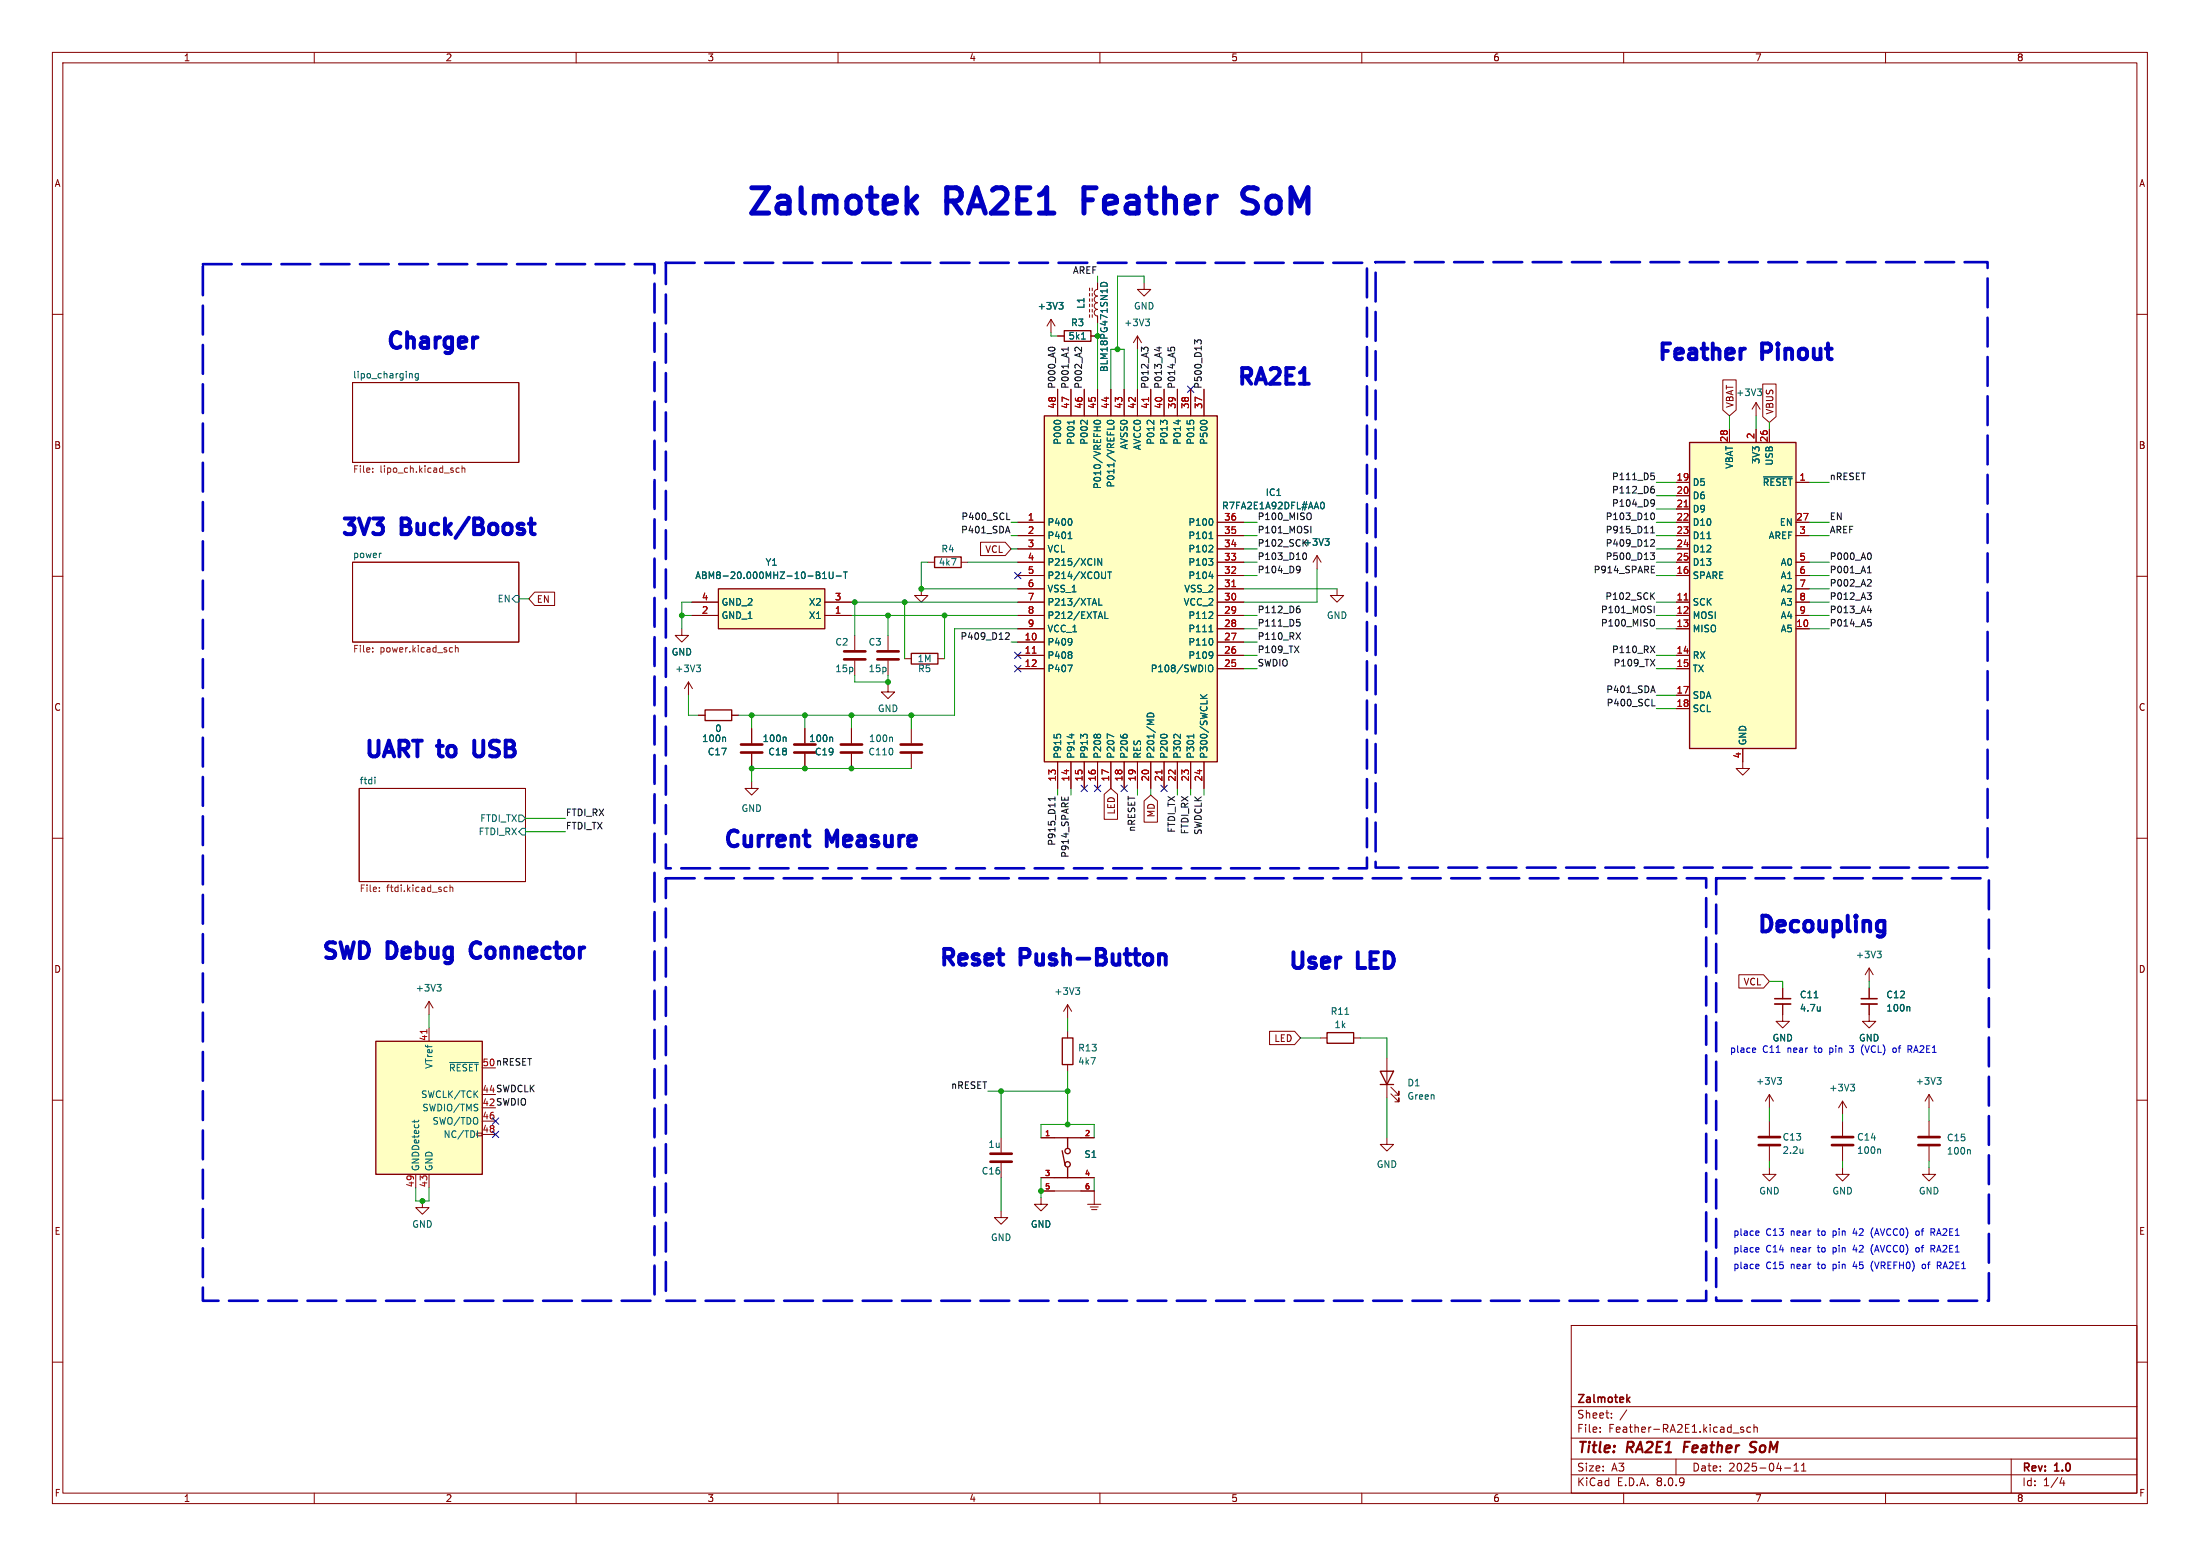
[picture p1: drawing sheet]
<svg xmlns="http://www.w3.org/2000/svg" width="297mm" height="210mm" viewBox="0 0 297 210" stroke-linecap="round" stroke-linejoin="round" font-family="sans-serif">
<g fill="none" stroke="#840000" stroke-width=".14">
<path d="M7.1 7.1h282.8v195.8h-282.8zM8.5 8.5h280v193h-280zM42.4 7.1v1.4M77.8 7.1v1.4M113.1 7.1v1.4M148.5 7.1v1.4M183.8 7.1v1.4M219.2 7.1v1.4M254.6 7.1v1.4M7.1 42.4h1.4M47.6 51.6h22.4v10.8h-22.4zM288.5 42.4h1.4"/>
<path d="M7.1 77.8h1.4M47.6 75.9h22.4v10.8h-22.4zM288.5 77.8h1.4M94.3 96.5h.9M98.8 96.5h.9M101.5 98.3v2M108.7 98.3v2M114.9 98.3v2M115.4 85.8v1.9M115.4 89.2v1.9M123 98.3v2M7.1 113.1h1.4"/>
<path d="M48.5 106.4h22.4v12.6h-22.4zM101.5 105.5v.9h.9l-.9 .9-.9-.9h.9M101.5 101.7v2M108.7 101.7v2M114.9 101.7v2M123 101.7v2M288.5 113.1h1.4M7.1 148.5h1.4M135.1 153.6v1.9M135.1 157v1.9M288.5 148.5h1.4M212.1 178.9h76.4v22.6h-76.4z"/>
<path d="M7.1 183.8h1.4M212.1 199h76.4M212.1 196.9h76.4M212.1 194.1h76.4M212.1 189.9h76.4M216 193.2v.1M216 192.7v.1M217.5 191.3v.1M217.5 190.7v.1M219.6 190.3l-.9 1.4M226.3 196.9v2.1M235.4 192.7l-.3-.1-.1 .2v.1l.4 .1v.3h-.4"/>
<path d="M236.3 192.7l-.3-.1-.2 .2 .1 .5h.4M236.8 192.7l.1-.1 .3 .1v.6M236.8 192.2v1.1M240.9 198.1h.8M242.2 198.5h.6M242.2 197.8l.3-.3v1M243.2 198.5h.6M243.2 197.8l.3-.3v1M271.5 196.9v4.6M278.4 199.4l-.3 .8h.7M278.6 199.8v.7M288.5 183.8h1.4"/>
<path d="M42.4 201.5v1.4M77.8 201.5v1.4M113.1 201.5v1.4M148.5 201.5v1.4M183.8 201.5v1.4M219.2 201.5v1.4M254.6 201.5v1.4"/>
</g>
<path d="M227.5 194.6l-.2 1.4M236.9 195.9a.6 .6 0 0 1-.7 0M237 194.6l-.5 .1a.33 .33 0 0 0-.2 .3 .33 .33 0 0 0 .2 .3l.4 .1" fill="none" stroke="#840000" stroke-width=".28"/>
<path d="M219.7 188.9l.3 .4M220 188.6l-.4 .4" fill="none" stroke="#840000" stroke-width=".21"/>
<g fill="none" stroke="#006464" stroke-width=".14">
<path d="M55.3 50.5h.3l.1 .5M56.5 50.5l-.3-.1-.2 .2 .1 .4h.4M56.5 50.4v.7l-.2 .2h-.2M51.4 74.7h.1M69.1 80.8l.5-.4h.4v.9h-.4zM97.8 99.5l.1 .1v.5M106 99.5l.1 .1v.5M112.3 99.5l.1 .1v.5M120.4 99.5l.1 .1v.5M50.6 104.9v.1M50.6 105.2v.6M70 110h.5l.4 .5-.4 .4h-.5z"/>
<path d="M70 112.3l.5-.5h.4v.9h-.4z"/>
</g>
<g fill="none" stroke="#725600" stroke-width=".14">
<path d="M50.3 63.2v.1M50.3 63.7v.1M62 63.2h-.3l-.1 .1v.4h.4M62.4 63.2h.1h.2l.1 .6M62.4 62.9v.9M50.3 87.9v.1M50.3 87.4v.1M60.8 87.4h.3M61.1 88h-.3M61.5 87.5l.1-.1h.2l.1 .6M61.5 87.1v.9M51.2 119.8v.1"/>
<path d="M60.1 119.7l.3 .1M60.8 119.8l.1-.1 .2 .1v.5M60.8 119.4v.9M51.2 120.2v.1M60.4 120.3h-.3"/>
</g>
<path d="M114 89h2.8M114 87.9h2.8M100 100.5h2.9M100 101.6h2.9M107.2 100.5h2.9M107.2 101.6h2.9M113.5 100.5h2.9M113.5 101.6h2.9M121.6 100.5h2.9M121.6 101.6h2.9M133.7 156.8h2.9M133.7 155.7h2.9" fill="none" stroke="#840000" stroke-width=".36"/>
<path d="M95.2 95.8h3.6v1.5h-3.6z" fill="none" stroke="#840000" stroke-width=".18"/>
<path d="M97 79.5h14.4v5.4h-14.4z" fill="#ffffc2"/>
<path d="M97 79.5h14.4v5.4h-14.4z" fill="none" stroke="#840000" stroke-width=".18"/>
<path d="M93.4 83.1h3.6M93.4 81.3h3.6M111.4 83.1h3.5M111.4 81.3h3.5" fill="none" stroke="#840000" stroke-width=".14"/>
<path d="M110.2 77.2l.4 .1 .1 .1-.2 .2M110.2 77.6h.3M110.5 77.6l.2 .2v.2l-.5 .1M111.1 78.1h.5M111.1 77.4l.2-.2v.9M112 77.2v.7l.1 .2 .3-.1 .1-.1v-.7M112.9 77.7h.7M113.9 77.2h.5M114.1 77.2v.9" fill="none" stroke="#006464" stroke-width=".14"/>
<path d="M141 56.1h23.3v46.7h-23.3z" fill="#ffffc2"/>
<g fill="none" stroke="#840000" stroke-width=".18">
<path d="M141 56.1h23.3v46.7h-23.3zM143.7 44.6h3.6v1.5h-3.6zM126.2 75.2h3.6v1.4h-3.6zM123 88.2h3.6v1.4h-3.6zM142.3 158.9h3.6M142.3 153.6h3.6M143.4 155.3l.4 2M143.4 140.1h1.4v3.6h-1.4zM144.1 153.6v1.3M144.1 157.6v1.3M186.3 144.6h1.8l-.9 1.8zM186.3 146.4h1.8"/>
<circle cx="144.1" cy="155.4" r=".36"/>
<circle cx="144.1" cy="157.2" r=".36"/>
</g>
<g fill="none" stroke="#840000" stroke-width=".14">
<path d="M147.1 38.9v.3M147.1 39.6v.4M147.5 38.9v.3M147.5 39.6v.4M148.2 38.2v.9a.45 .45 0 0 0-.5 .4 .45 .45 0 0 0 .5 .5 .45 .45 0 0 0-.5 .4 .45 .45 0 0 0 .5 .5 .45 .45 0 0 0-.5 .4 .45 .45 0 0 0 .5 .5 .45 .45 0 0 0-.5 .4 .45 .45 0 0 0 .5 .5v.9M154.5 38.2v.9h.9l-.9 .9-.9-.9h.9M141.9 43.1l-.6 .9M141.9 43.1v1.8M141.9 43.1l.5 .9M142.8 52.5v3.6M142.8 45.3h.9M144.6 52.5v3.6"/>
<path d="M146.4 52.5v3.6M147.1 40.3v.4M147.1 41v.4M147.1 41.8v.3M147.1 42.5v.3M147.3 45.3h.9M147.5 40.3v.4M147.5 41v.4M147.5 41.8v.3M147.5 42.5v.3M148.2 52.5v3.6M150 52.5v3.6"/>
<path d="M151.8 52.5v3.6M153.6 45.3v1.8M153.6 52.5v3.6M153.6 45.3l-.6 .9M153.6 45.3l.5 .9M155.4 52.5v3.6M157.2 52.5v3.6M158.9 52.5v3.6M160.7 52.5v3.6M162.5 52.5v3.6M124.4 79.5v.9h.9l-.9 .9-.9-.9h.9M125.3 75.9h.9"/>
<path d="M129.8 75.9h.9M137.4 70.5h3.6M137.4 72.3h3.6M137.4 74.1h3.6M137.4 79.5h3.6M137.4 77.7h3.6M137.4 75.9h3.6M164.3 70.5h3.6M164.3 72.3h3.6M164.3 74.1h3.6M164.3 79.5h3.6M164.3 77.7h3.6"/>
<path d="M164.3 75.9h3.6M177.8 75l-.5 .9M177.8 75v1.8M177.8 75l.5 .9M180.5 79.5v.9h.9l-.9 .9-.9-.9h.9M119.9 92.5v.9h.9l-.9 .9-.9-.9h.9M119.9 85.8v1.9M119.9 89.2v1.9M122.1 88.9h.9M126.6 88.9h.9M137.4 86.7h3.6M137.4 88.5h3.6"/>
<path d="M137.4 90.2h3.6M137.4 84.9h3.6M137.4 83.1h3.6M137.4 81.3h3.6M164.3 86.7h3.6M164.3 88.5h3.6M164.3 90.2h3.6M164.3 84.9h3.6M164.3 83.1h3.6M164.3 81.3h3.6M142.8 102.8v3.6M144.6 102.8v3.6"/>
<path d="M146.4 102.8v3.6M148.2 102.8v3.6M150 102.8v3.6M151.8 102.8v3.6M153.6 102.8v3.6M155.4 102.8v3.6M157.2 102.8v3.6M158.9 102.8v3.6M160.7 102.8v3.6M162.5 102.8v3.6M57.9 135.1l-.5 .9M57.9 135.1v1.8"/>
<path d="M57.9 135.1l.6 .9M144.1 135.6l-.5 .9M144.1 135.6v1.8M144.1 139.2v.9M144.1 135.6l.6 .9M140.5 153.6h1.8M140.5 158.9h1.8M144.1 143.7v.9M145.9 153.6h1.8M145.9 158.9h1.8M187.2 153.6v.9h.9l-.9 .9-.9-.9h.9M187.2 142.8v5.4"/>
<path d="M187.8 147.6l1.1 1.1v-.5v.5h-.6M187.8 146.7l1.1 1.1v-.5v.5h-.6M248.7 157.6v.9h.9l-.9 .9-.9-.9h.9M260.4 151.3v2M260.4 154.7v2M135.1 163.4v.9h.9l-.9 .9-.8-.9h.8M140.5 161.6v.9h.9l-.9 .9-.9-.9h.9M140.5 160.7h7.2v1.8M146.8 162.5h1.8M147.2 162.9h1.1M147.4 163.3h.7"/>
</g>
<g fill="none" stroke="#006464" stroke-width=".14">
<path d="M148.7 38.2a.47 .47 0 0 1 .5-.1 .47 .47 0 0 1 .3 .5h-.9zM142.4 56.8l.2-.1 .5 .1M143 40.8h.5l-.3 .4M143.3 41.2l.2 .1v.2l-.2 .2M145 56.7v.5M146 45.8h.5M146.8 56.7v.6l-.5-.5-.2-.1-.2 .1M147.7 56.9a.53 .53 0 0 1 .9 .1 .51 .51 0 0 1-.9-.1zM149.5 56.9a.53 .53 0 0 1 .9 .1 .51 .51 0 0 1-.9-.1zM154.6 43.1h.6l-.3 .3M155 43.4l.2 .2v.2l-.2 .2M155.8 56.7v.6l-.5-.5-.3-.1-.1 .1"/>
<path d="M157 57l-.3-.3v.6M157 56.8l.2-.1 .3 .1M159.1 56.7v.5M160.3 56.8v.4M160.6 56.8l.2-.1 .3 .1M162.1 56.8l.3-.1 .5 .1M144.2 72.7h.5M144.6 70.1l.1 .2-.1 .5M148.7 75.4v.9l-.5-.9v.9M149.5 77.2h.6M149.8 77.2v.9M163.2 75.4h.5l-.3 .3"/>
<path d="M163.2 72.7h.5M163.2 77.8h.6M163.6 70.1l.1 .2-.1 .5M163.6 73.6l.1 .2v.2l-.5 .5h.5M163.6 75.8l.1 .1-.1 .3M178.4 67.9l.1-.1a.48 .48 0 0 1 .3 .4 .48 .48 0 0 1-.3 .5l-.1-.1M178.9 72.7h.5l-.3 .3M179.3 73l.1 .2v.2l-.1 .2M142.3 99.1v.5M142.7 99.2l.1-.1 .3 .1M144.2 89.8h.6l-.4 .9M144.6 86.2l.1 .5-.1 .3"/>
<path d="M144.6 88l.1 .1-.1 .2M144.6 88.4l.1 .1-.1 .3M144.7 99.1v.5M144.7 86.6l-.1 .1M146.2 99.4l-.3-.3v.6M146.3 99.2l.1-.1 .3 .1M147.7 99.2l.2-.1 .1 .1M148.1 99.2l.1-.1 .3 .1M148.3 80.8v.9h.5M149.2 82.6v.9h.4M150.4 99.4l-.9-.3v.6M151.7 99.2l.1-.1 .3 .1"/>
<path d="M155 96.3a.47 .47 0 0 1 .5 0 .47 .47 0 0 1 .3 .4h-.9zM156.7 99.2l.3-.1 .5 .1M159.4 99.1v.6l-.6-.6h-.2l-.1 .1M161.2 99.1v.5M162.1 94.3h.8M162.1 93.8l.5 .5M162.9 93.8l-.5 .3M163.1 90.1a.3 .3 0 0 1 .3-.4 .3 .3 0 0 1 .3 .4v.3a.3 .3 0 0 1-.3 .3 .3 .3 0 0 1-.3-.3M163.2 85.3h.5M163.6 82.6l.1 .1v.3l-.5 .5h.5M163.6 86.3l.1 .2-.1 .5M163.6 88l.1 .5-.1 .3"/>
<path d="M163.7 88.4l-.1 .1M59 132.9h.5l-.3 .3M59.4 133.2l.1 .2v.2l-.1 .2M145.2 133.3h.6l-.3 .4M145.6 133.7l.2 .1v.2l-.2 .2M265.9 155.2l.1 .1v.5"/>
</g>
<path d="M155.1 53.6v.6M166.3 79.2h.5M139.4 88.2h.5M156.9 103.9v.5" fill="none" stroke="#a90000" stroke-width=".14"/>
<path d="M118.4 89h2.9M118.4 87.9h2.9M259 154.5h2.9M259 153.5h2.9" fill="none" stroke="#840000" stroke-width=".36"/>
<path d="M50.7 140.5h14.4v18h-14.4z" fill="#ffffc2"/>
<path d="M179.2 139.4h3.5v1.4h-3.5zM50.7 140.5h14.4v18h-14.4z" fill="none" stroke="#840000" stroke-width=".18"/>
<g fill="none" stroke="#840000" stroke-width=".14">
<path d="M237.1 54.3l-.6 .9M237.1 54.3v1.8M237.1 54.3l.5 .9M92 84.9v.9h.9l-.9 .9-.9-.9h.9M92.9 92l-.5 .9M92.9 92v1.8M92.9 92l.6 .9M235.3 102.8v.9h.9l-.9 .9-.9-.9h.9M57.9 138.7v1.8M240.7 135.5v2.3h.9l-.9 .9-.9-.9h.9M240.7 133.4v1.4M252.3 135.5v2.3h.9l-.9 .9-.9-.9h.9"/>
<path d="M252.3 130.7l-.5 .9M252.3 130.7v1.8M252.3 133.4v1.4M252.3 130.7l.6 .9M56.1 158.5v1.8M57.9 158.5v1.8M64.4 152.9h.7v.4h-.7zM65.1 151.3h1.8M65.1 153.1h1.8M178.3 140.1h.9M182.7 140.1h.9M238.9 157.6v.9h.9l-.9 .9-.9-.9h.9"/>
<path d="M238.9 147.7v1.8M238.9 151.3v2M238.9 154.7v2M238.9 147.7l-.6 .9M238.9 147.7l.5 .9M248.7 148.6l-.5 .9M248.7 148.6v1.8M248.7 151.3v2M248.7 154.7v2M248.7 148.6l.6 .9M260.4 157.6v.9h.9l-.9 .9-.9-.9h.9M260.4 147.7l-.5 .9"/>
<path d="M260.4 147.7v1.8M260.4 147.7l.6 .9M57 162.1v.9h.9l-.9 .9-.9-.9h.9"/>
</g>
<path d="M57.6 139v.5" fill="none" stroke="#a90000" stroke-width=".14"/>
<g fill="none" stroke="#006464" stroke-width=".14">
<path d="M237.2 52.5h.6l-.3 .3M237.6 52.8l.2 .2v.2l-.2 .2M94 89.8h.6l-.3 .3M94.4 90.1l.2 .2v.2l-.2 .2M181.6 136.9h.5M244.9 134.7h.5M245.7 135.9v.6M245.7 136.4h.1M253.4 128.4h.6l-.3 .3M253.8 128.7l.2 .2v.2l-.2 .2M257.7 135.9l.1 .1v.5M55.9 151.2v.3"/>
<path d="M56.5 151.2v.2M60.7 143.4h3.9M64.5 152.6v.9M239.9 145.4h.6l-.3 .4M240.3 145.8l.2 .2v.2l-.2 .1M243.4 155.1v.6M243.4 155.6h-.1M249.8 146.3h.6l-.3 .4M250.2 146.7l.2 .1v.3l-.2 .1M253.7 155.1l.2 .1v.5M261.5 145.4h.5l-.3 .4M261.9 145.8l.1 .2v.2l-.1 .1"/>
</g>
<path d="M239.6 135.5h2.1M251.3 135.5h2.1" fill="none" stroke="#840000" stroke-width=".23"/>
<path d="M239.6 134.8h2.1M251.3 134.8h2.1" fill="none" stroke="#840000" stroke-width=".22"/>
<path d="M237.4 154.5h2.9M237.4 153.5h2.9M247.3 154.5h2.9M247.3 153.5h2.9" fill="none" stroke="#840000" stroke-width=".36"/>
<path d="M228.1 59.7h14.4v41.3h-14.4z" fill="#ffffc2"/>
<path d="M228.1 59.7h14.4v41.3h-14.4z" fill="none" stroke="#840000" stroke-width=".18"/>
<g fill="none" stroke="#840000" stroke-width=".14">
<path d="M148.2 38.2v.9M142.8 45.3h.9M142.8 52.5v3.6M144.6 52.5v3.6M146.4 52.5v3.6M147.3 45.3h.9M148.2 42.7v.9M148.2 52.5v3.6M150 52.5v3.6M151.8 52.5v3.6M153.6 52.5v3.6M155.4 52.5v3.6"/>
<path d="M157.2 52.5v3.6M158.9 52.5v3.6M160.7 52.5v3.6M162.5 52.5v3.6M232.6 51.3h1.8v4l-.9 .8-.9-.8zM233.5 57.9v1.8M237.1 57.9v1.8M238 51.8h1.8v4.4l-.9 .8-.9-.8zM238.9 57.9v1.8M72.2 79.9h2.7v1.8h-2.7l-.8-.9zM132.4 73.2h3.3l.8 .9-.8 .9h-3.3zM137.4 77.7h3.6"/>
<path d="M137.4 70.5h3.6M137.4 72.3h3.6M137.4 74.1h3.6M137.4 75.9h3.6M137.4 79.5h3.6M164.3 77.7h3.6M164.3 70.5h3.6M164.3 72.3h3.6M164.3 74.1h3.6M164.3 75.9h3.6M164.3 79.5h3.6M226.3 65.1h1.8"/>
<path d="M226.3 77.7h1.8M226.3 66.9h1.8M226.3 68.7h1.8M226.3 70.5h1.8M226.3 72.3h1.8M226.3 74.1h1.8M226.3 75.9h1.8M242.5 65.1h1.8M242.5 77.7h1.8M242.5 70.5h1.8M242.5 72.3h1.8M242.5 75.9h1.8"/>
<path d="M242.5 79.5h1.8M93.4 81.3h3.6M93.4 83.1h3.6M94.3 96.5h.9M98.8 96.5h.9M101.5 98.3v2M108.7 98.3v2M111.4 81.3h3.5M111.4 83.1h3.5M114.9 98.3v2M137.4 84.9h3.6M137.4 81.3h3.6"/>
<path d="M137.4 83.1h3.6M137.4 88.5h3.6M137.4 90.2h3.6M137.4 86.7h3.6M164.3 84.9h3.6M164.3 81.3h3.6M164.3 83.1h3.6M164.3 88.5h3.6M164.3 90.2h3.6M164.3 86.7h3.6M226.3 84.9h1.8M226.3 81.3h1.8"/>
<path d="M226.3 83.1h1.8M226.3 88.5h1.8M226.3 90.2h1.8M226.3 93.8h1.8M226.3 95.6h1.8M242.5 84.9h1.8M242.5 81.3h1.8M242.5 83.1h1.8M101.5 101.7v2M108.7 101.7v2M114.9 101.7v2M142.8 102.8v3.6"/>
<path d="M144.6 102.8v3.6M146.4 102.8v3.6M148.2 102.8v3.6M149.1 107.2l.9-.8 .9 .8v3.4h-1.8zM150 102.8v3.6M151.8 102.8v3.6M153.6 102.8v3.6M154.5 108.1l.9-.8 .9 .8v2.9h-1.8zM155.4 102.8v3.6M157.2 102.8v3.6M158.9 102.8v3.6M160.7 102.8v3.6"/>
<path d="M162.5 102.8v3.6M235.3 101v1.8M171.4 139.2h3.4l.8 .9-.8 .9h-3.4zM234.7 131.6h3.4l.8 .9-.8 .9h-3.4zM240.7 133.4v1.4M240.7 135.5v1.4M252.3 133.4v1.4M252.3 135.5v1.4M140.5 153.6h1.8M140.5 158.9h1.8M145.9 153.6h1.8M145.9 158.9h1.8"/>
<path d="M140.5 160.7h1.8M145.9 160.7h1.8"/>
</g>
<g fill="none" stroke="#006464" stroke-width=".14">
<path d="M148.7 38.2a.47 .47 0 0 1 .5-.1 .47 .47 0 0 1 .3 .5h-.9zM142.4 56.8l.2-.1 .5 .1M143 40.8h.5l-.3 .4M143.3 41.2l.2 .1v.2l-.2 .2M145 56.7v.5M146 45.8h.5M146.8 56.7v.6l-.5-.5-.2-.1-.2 .1M147.7 56.9a.53 .53 0 0 1 .9 .1 .51 .51 0 0 1-.9-.1zM149.5 56.9a.53 .53 0 0 1 .9 .1 .51 .51 0 0 1-.9-.1zM155.8 56.7v.6l-.5-.5-.3-.1-.1 .1M157 57l-.3-.3v.6M157 56.8l.2-.1 .3 .1"/>
<path d="M159.1 56.7v.5M160.3 56.8v.4M160.6 56.8l.2-.1 .3 .1M162.1 56.8l.3-.1 .5 .1M110.2 77.2l.4 .1 .1 .1-.2 .2M110.2 77.6h.3M110.5 77.6l.2 .2v.2l-.5 .1M111.1 78.1h.5M111.1 77.4l.2-.2v.9M112 77.2v.7l.1 .2 .3-.1 .1-.1v-.7M112.9 77.7h.7M113.9 77.2h.5"/>
<path d="M114.1 77.2v.9M144.2 72.7h.5M144.6 70.1l.1 .2-.1 .5M148.7 75.4v.9l-.5-.9v.9M149.5 77.2h.6M149.8 77.2v.9M163.2 75.4h.5l-.3 .3M163.2 72.7h.5M163.2 77.8h.6M163.6 70.1l.1 .2-.1 .5M163.6 73.6l.1 .2v.2l-.5 .5h.5M163.6 75.8l.1 .1-.1 .3"/>
<path d="M178.4 67.9l.1-.1a.48 .48 0 0 1 .3 .4 .48 .48 0 0 1-.3 .5l-.1-.1M178.9 72.7h.5l-.3 .3M179.3 73l.1 .2v.2l-.1 .2M230.4 72.7h.6M238.1 64.4h3.8M97.8 99.5l.1 .1v.5M106 99.5l.1 .1v.5M112.3 99.5l.1 .1v.5M142.3 99.1v.5M142.7 99.2l.1-.1 .3 .1M144.2 89.8h.6l-.4 .9M144.6 86.2l.1 .5-.1 .3"/>
<path d="M144.6 88l.1 .1-.1 .2M144.6 88.4l.1 .1-.1 .3M144.7 99.1v.5M144.7 86.6l-.1 .1M146.2 99.4l-.3-.3v.6M146.3 99.2l.1-.1 .3 .1M147.7 99.2l.2-.1 .1 .1M148.1 99.2l.1-.1 .3 .1M148.3 80.8v.9h.5M149.2 82.6v.9h.4M150.4 99.4l-.9-.3v.6M151.7 99.2l.1-.1 .3 .1"/>
<path d="M155 96.3a.47 .47 0 0 1 .5 0 .47 .47 0 0 1 .3 .4h-.9zM156.7 99.2l.3-.1 .5 .1M159.4 99.1v.6l-.6-.6h-.2l-.1 .1M161.2 99.1v.5M162.1 94.3h.8M162.1 93.8l.5 .5M162.9 93.8l-.5 .3M163.1 90.1a.3 .3 0 0 1 .3-.4 .3 .3 0 0 1 .3 .4v.3a.3 .3 0 0 1-.3 .3 .3 .3 0 0 1-.3-.3M163.2 85.3h.5M163.6 82.6l.1 .1v.3l-.5 .5h.5M163.6 86.3l.1 .2-.1 .5M163.6 88l.1 .5-.1 .3"/>
<path d="M163.7 88.4l-.1 .1M244.9 134.7h.5M245.7 135.9v.6M245.7 136.4h.1M257.7 135.9l.1 .1v.5"/>
</g>
<path d="M155.1 53.6v.6M166.3 79.2h.5M227.4 68.4h.5M139.4 88.2h.5M227.4 81h.5M156.9 103.9v.5" fill="none" stroke="#a90000" stroke-width=".14"/>
<g fill="none" stroke="#0f0f0f" stroke-width=".14">
<path d="M141.5 47.1a.56 .56 0 0 1 .9 0M144.2 46.9v.5M144.2 47.1h-.9l.1 .1M146 46.9v.5l-.5-.5h-.2l-.2 .1M154.4 47.2l-.3-.3v.5M154.4 47l.2-.1h.2l.2 .1M156.2 46.9h.6M156.5 46.8v.6M157.7 46.9v.4M158 47l.2-.1h.2l.2 .1M162.2 46.3v-.3l-.2-.1h-.3l-.1 .3-.3-.3v.5M135.9 70.1h.4"/>
<path d="M136 71l.3 .9M175.2 76.4h.2l.1 .2a.6 .6 0 0 1-.2 .7M175.5 76.8l-.1 .2h-.2M176 74.7l.1-.1a.48 .48 0 0 1 .3 .5 .48 .48 0 0 1-.3 .4h-.1M176.9 69.3a.64 .64 0 0 1 0 .8M177 71v.9M222.8 74.6h.6l-.3 .4h.2l.1 .3-.2 .2h-.3M222.8 71.9h.6M222.8 71.3l.3-.3v.9M222.9 63.8h.4M222.9 77.3h.5M222.9 76.4h.5"/>
<path d="M223 64.2h.2l.2 .2-.1 .3h-.3M223 69.3l.1-.1a.48 .48 0 0 1 .3 .5 .48 .48 0 0 1-.3 .4h-.1M223 72.8l.3 .1 .1 .2-.6 .6h.6M223 66h.2l.2 .2-.1 .3h-.3M223 67.4h.2l.2 .2a.6 .6 0 0 1-.3 .7M223.1 65.6h.2M223.4 67.8l-.2 .2h-.2M252.1 77.3h.5M252.3 76.5l.1-.1v.9M252.4 74.6a.56 .56 0 0 1 0 .9M252.5 78.2l.1 .2v.2l-.5 .5h.5M135.9 85.4h.3l.1 .3-.6 .6h.6"/>
<path d="M174.8 87.2l.6 .9M175 85.4l.6 .9M175.1 83.6h.4M175.1 83.9h.3l.1 .2-.1 .4h-.3M175.2 82.1h.2l.1 .2v.3l-.3 .1M175.3 81.8h.1M175.4 87.2l-.6 .9M175.6 85.4l-.6 .9M222.8 89l.6 .9M222.8 87.2l.6 .9M223 80.4l.4 .5M223 95.3h.4"/>
<path d="M223.1 92.6l.3 .9M223.2 83.6a.64 .64 0 0 1 0 .9M223.3 81.8v.9M223.4 80l-.6 .5M223.4 89l-.6 .9M223.4 87.2l-.6 .9M252.1 80h.5l-.3 .4M252.1 82.4h.6M252.2 83.6h.4M252.5 83.9l.1 .2v.2l-.1 .2M252.5 80.4l.1 .1v.2l-.1 .2M252.5 82.1v.6"/>
<path d="M142.4 107.6v.5M142.4 107.8h-.9l.3 .3M143.3 107.6v.4M144.2 107.6v.4"/>
</g>
<path d="M64.3 45.5h.2M235.6 47.1l-.4 .1M71.4 70.7h.8M71.8 72l.4 .1M64 100v1.7l.2 .3 .6 .1M108.5 112.8h.8M109.1 114.2h.2M64.2 127.2a1.16 1.16 0 0 0-.5 1.8l.2 .2 .3 .1M156.6 128.9l.2-.1 .5 .1 .1 .2v1.1M253.8 124.3l.6 .1M254.4 124.3v1.7l-.2 .3-.2 .1M254.4 125.6l-.6 .1" fill="none" stroke="#0000c2" stroke-width=".53"/>
<g fill="none" stroke="#0000c2" stroke-width=".14">
<path d="M236.7 141.4l.3 .1v.2h-.4M237 142h-.3M249.7 141.1h.5M249.7 142h.1M251.5 141.1a1.04 1.04 0 0 0 .1 1.3M255.9 141.5l-.2-.1-.2 .2 .1 .4h.1h.2M257.6 141.1h.3l.2 .2-.1 .3h-.4M257.8 141.6l.3 .4M237.2 170.6l.2 .1 .1 .1-.5 .1M237.2 166.1l.2 .1 .1 .2h-.5M237.2 168.4h.2l.1 .2-.5 .1M237.4 171.2h-.2"/>
<path d="M237.4 168.9l-.2 .1M237.4 166.7h-.2M250.4 170.3l-.2 .6h.5M250.4 168l-.2 .7h.5M250.4 165.8l-.2 .6h.5M252.9 170.2a1.03 1.03 0 0 0 0 1.4M252.9 165.7a1.03 1.03 0 0 0 0 1.4M252.9 168a1.03 1.03 0 0 0 0 1.3M259 168.4h-.2l-.2 .2 .1 .3 .1 .1 .2-.1M259 166.2l-.2-.1-.2 .2 .1 .4h.1h.2M259.9 170.7l-.2-.1-.2 .2v.3l.2 .1h.2M260.7 168.1h.3l.2 .2-.1 .2-.4 .1"/>
<path d="M260.7 165.8h.3l.2 .2-.1 .3h-.4M260.9 168.6l.3 .4M260.9 166.3l.3 .4M261.5 170.3h.4l.2 .2-.1 .3h-.5M261.8 170.8l.3 .4"/>
</g>
<path d="M122.8 27.5l1 1.3M123.8 26.5l-1.3 1.3M167.8 28.6l.5 .2h.8M169.3 25.3h-.9a.83 .83 0 0 0-.6 .9 .83 .83 0 0 0 .6 .8l.7 .1" fill="none" stroke="#0000c2" stroke-width=".68"/>
<path d="M27.4 35.7h61v139.9h-61zM89.9 35.5h94.6v81.7h-94.6zM185.7 35.4h82.6v81.7h-82.6zM89.9 118.5h140.4v57.1h-140.4zM231.7 118.5h36.8v57.1h-36.8z" fill="none" stroke="#0000c2" stroke-width=".35" stroke-dasharray="3.9 1.4"/>
<g fill="none" stroke="#009600" stroke-width=".14">
<path d="M148.2 37.3v.9M154.5 38.2v-.9h-3.6v9.8M141.9 44.9v.4h.9M148.2 43.6v8.9M150 52.5v-5.4h1.8v5.4M153.6 47.1v5.4M233.5 56.1v1.8M237.1 56.1v1.8M238.9 57v.9M125.3 75.9h-.9v3.6h13M130.7 75.9h6.7M136.5 70.5h.9"/>
<path d="M136.5 72.3h.9M136.5 74.1h.9M167.9 70.5h1.8M167.9 75.9h1.8M167.9 72.3h1.8M167.9 77.7h1.8M167.9 74.1h1.8M167.9 79.5h12.6M177.8 76.8v4.5h-9.9M223.6 70.5h2.7M223.6 75.9h2.7M223.6 65.1h2.7"/>
<path d="M223.6 72.3h2.7M223.6 66.9h2.7M223.6 68.7h2.7M223.6 77.7h2.7M223.6 74.1h2.7M244.3 70.5h2.7M244.3 75.9h2.7M244.3 65.1h2.7M244.3 72.3h2.7M244.3 77.7h2.7M244.3 79.5h2.7M70 80.8h1.4"/>
<path d="M92 83.1h1.4M92.9 93.8v2.7h1.4M93.4 81.3h-1.4v3.6M101.5 96.5v1.8M108.7 96.5v1.8M114.9 96.5v1.8M114.9 83.1h22.5M114.9 81.3h22.5M115.4 81.3v4.5M115.4 91.1v.9h4.5M119.9 83.1v2.7M119.9 91.1v1.4"/>
<path d="M122.1 81.3v7.6M123 96.5v1.8M127.5 83.1v5.8M136.5 86.7h.9M137.4 84.9h-8.5v11.6h-29.2M167.9 88.5h1.8M167.9 83.1h1.8M167.9 84.9h1.8M167.9 86.7h1.8M167.9 90.2h1.8M223.6 88.5h2.7M223.6 83.1h2.7"/>
<path d="M223.6 81.3h2.7M223.6 84.9h2.7M223.6 90.2h2.7M223.6 95.6h2.7M223.6 93.8h2.7M244.3 83.1h2.7M244.3 81.3h2.7M244.3 84.9h2.7M70.9 110.5h5.4M70.9 112.3h5.4M123 103.7h-21.5v1.8M142.8 106.4v.9"/>
<path d="M144.6 106.4v.9M153.6 106.4v.9M155.4 106.4v.9M158.9 106.4v.9M160.7 106.4v.9M162.5 106.4v.9M57.9 136.9v1.8M144.1 137.4v1.8M238.9 132.5h1.8v.9M252.3 132.5v.9M133.4 147.3h10.7M135.1 147.3v6.3"/>
<path d="M135.1 158.9v4.5M140.5 153.6v-1.8h7.2v1.8M140.5 158.9v2.7M144.1 144.6v7.2M147.7 158.9v1.8M175.6 140.1h2.7M183.6 140.1h3.6v2.7M187.2 148.2v5.4M238.9 149.5v1.8M238.9 156.7v.9M248.7 150.4v.9M248.7 156.7v.9"/>
<path d="M260.4 149.5v1.8M260.4 156.7v.9M56.1 160.3v1.8h1.8v-1.8"/>
</g>
<g fill="none" stroke="#000084" stroke-width=".14">
<path d="M160.3 52.1l.9 .9M161.2 52.1l-.9 .9M137 77.2l.8 .9M137.8 77.2l-.8 .9M137 89.8l.8 .9M137 88l.8 .9M137.8 89.8l-.8 .9M137.8 88l-.8 .9M145.9 106l.9 .8M146.8 106l-.9 .8M147.7 106l.9 .8M148.6 106l-.9 .8"/>
<path d="M151.3 106l.9 .8M152.2 106l-.9 .8M156.7 106l.9 .8M157.6 106l-.9 .8M66.5 152.7l.8 .8M66.5 150.9l.8 .8M67.3 152.7l-.8 .8M67.3 150.9l-.8 .8"/>
</g>
<g fill="#009600" stroke="#009600" stroke-width=".14">
<circle cx="57" cy="162.1" r=".32"/>
<circle cx="92" cy="83.1" r=".32"/>
<circle cx="101.5" cy="103.7" r=".32"/>
<circle cx="108.7" cy="103.7" r=".32"/>
<circle cx="101.5" cy="96.5" r=".32"/>
<circle cx="108.7" cy="96.5" r=".32"/>
<circle cx="114.9" cy="103.7" r=".32"/>
<circle cx="114.9" cy="96.5" r=".32"/>
<circle cx="119.9" cy="92" r=".32"/>
<circle cx="123" cy="96.5" r=".32"/>
<circle cx="140.5" cy="160.7" r=".32"/>
<circle cx="135.1" cy="147.3" r=".32"/>
<circle cx="144.1" cy="151.8" r=".32"/>
<circle cx="144.1" cy="147.3" r=".32"/>
<circle cx="115.4" cy="81.3" r=".32"/>
<circle cx="122.1" cy="81.3" r=".32"/>
<circle cx="119.9" cy="83.1" r=".32"/>
<circle cx="127.5" cy="83.1" r=".32"/>
<circle cx="124.4" cy="79.5" r=".32"/>
<circle cx="150.9" cy="47.1" r=".32"/>
<circle cx="148.2" cy="45.3" r=".32"/>
</g>
<g font-size="4.8" fill="#0000c2">
<text x="100.3" y="29.9">Zalmotek</text>
<text x="127.7" y="29.9">RA2E1</text>
<text x="147.6" y="29.9">Feather</text>
<text x="170.6" y="29.9">SoM</text>
</g>
<g font-size="3" fill="#0000c2">
<text x="52" y="47.2">Charger</text>
<text x="166.8" y="52.1">RA2E1</text>
<text x="223.6" y="48.8">Feather</text>
<text x="238.2" y="48.8">Pinout</text>
<text x="45.9" y="72.4">3V3</text>
<text x="54.5" y="72.4">Buck/Boost</text>
<text x="49" y="102.4">UART</text>
<text x="59.6" y="102.4">to</text>
<text x="65.5" y="102.4">USB</text>
<text x="97.5" y="114.5">Current</text>
<text x="111.9" y="114.5">Measure</text>
<text x="237.1" y="126">Decoupling</text>
<text x="43.3" y="129.6">SWD</text>
<text x="52.6" y="129.6">Debug</text>
<text x="65.1" y="129.6">Connector</text>
<text x="126.6" y="130.5">Reset</text>
<text x="138.1" y="130.5">Push-Button</text>
<text x="173.8" y="130.9">User</text>
<text x="183.6" y="130.9">LED</text>
</g>
<g font-size="2" fill="#840000">
<text x="212.8" y="196.5">Title:</text>
<text x="219.7" y="196.5">RA2E1</text>
<text x="227.9" y="196.5">Feather</text>
<text x="237.4" y="196.5">SoM</text>
</g>
<g font-size="1.5" fill="#840000">
<text x="212.8" y="191.6">Sheet:</text>
<text x="212.8" y="189.6">Zalmotek</text>
<text x="212.8" y="193.5">File:</text>
<text x="217.1" y="193.5">Feather-RA2E1.kicad_sch</text>
<text x="212.8" y="200.7">KiCad</text>
<text x="212.8" y="198.7">Size:</text>
<text x="217.5" y="198.7">A3</text>
<text x="218.3" y="200.7">E.D.A.</text>
<text x="223.7" y="200.7">8.0.9</text>
<text x="228.4" y="198.7">Date:</text>
<text x="233.3" y="198.7">2025-04-11</text>
<text x="272.9" y="198.9">Rev:</text>
<text x="272.9" y="200.7">Id:</text>
<text x="275.8" y="200.7">1/4</text>
<text x="277.4" y="198.9">1.0</text>
</g>
<g font-size="1.3" fill="#840000">
<text x="24.7" y="8.4">1</text>
<text x="60.1" y="8.4">2</text>
<text x="95.5" y="8.4">3</text>
<text x="130.8" y="8.4">4</text>
<text x="166.2" y="8.4">5</text>
<text x="201.5" y="8.4">6</text>
<text x="236.9" y="8.4">7</text>
<text x="272.2" y="8.4">8</text>
<text x="7.3" y="25.4">A</text>
<text x="288.7" y="25.4">A</text>
<text x="234.2" y="55.1" transform="rotate(-90 234.2 55.1)">VBAT</text>
<text x="239.5" y="56" transform="rotate(-90 239.5 56)">VBUS</text>
<text x="7.2" y="60.7">B</text>
<text x="288.7" y="60.7">B</text>
<text x="132.9" y="74.8">VCL</text>
<text x="72.4" y="81.5">EN</text>
<text x="7.2" y="96.1">C</text>
<text x="288.7" y="96.1">C</text>
<text x="150.6" y="110" transform="rotate(-90 150.6 110)">LED</text>
<text x="156" y="110.4" transform="rotate(-90 156 110.4)">MD</text>
<text x="7.2" y="131.4">D</text>
<text x="288.7" y="131.4">D</text>
<text x="235.3" y="133.1">VCL</text>
<text x="172" y="140.8">LED</text>
<text x="7.3" y="166.8">E</text>
<text x="288.7" y="166.8">E</text>
<text x="7.3" y="202.1">F</text>
<text x="24.7" y="202.9">1</text>
<text x="60.1" y="202.9">2</text>
<text x="95.5" y="202.9">3</text>
<text x="130.8" y="202.9">4</text>
<text x="166.2" y="202.9">5</text>
<text x="201.5" y="202.9">6</text>
<text x="236.9" y="202.9">7</text>
<text x="272.2" y="202.9">8</text>
<text x="288.7" y="202.1">F</text>
</g>
<g font-size="1.3" fill="#006464">
<text x="140" y="41.9">+3V3</text>
<text x="146.5" y="41.8" transform="rotate(-90 146.5 41.8)">L1</text>
<text x="153" y="41.9">GND</text>
<text x="144.2" y="46">5k1</text>
<text x="144.5" y="44.2">R3</text>
<text x="151.7" y="44.2">+3V3</text>
<text x="47.6" y="51.1">lipo_charging</text>
<text x="149.7" y="50.3" transform="rotate(-90 149.7 50.3)">BLM18PG471SN1D</text>
<text x="234.3" y="53.6">+3V3</text>
<text x="143.4" y="60.1" transform="rotate(-90 143.4 60.1)">P000</text>
<text x="145.2" y="60.1" transform="rotate(-90 145.2 60.1)">P001</text>
<text x="147" y="60.1" transform="rotate(-90 147 60.1)">P002</text>
<text x="150.6" y="65.9" transform="rotate(-90 150.6 65.9)">P011/VREFL0</text>
<text x="152.4" y="60.7" transform="rotate(-90 152.4 60.7)">AVSS0</text>
<text x="154.2" y="60.8" transform="rotate(-90 154.2 60.8)">AVCC0</text>
<text x="156" y="60.1" transform="rotate(-90 156 60.1)">P012</text>
<text x="157.8" y="60.1" transform="rotate(-90 157.8 60.1)">P013</text>
<text x="159.6" y="60.1" transform="rotate(-90 159.6 60.1)">P014</text>
<text x="161.4" y="60.1" transform="rotate(-90 161.4 60.1)">P015</text>
<text x="163.1" y="60.1" transform="rotate(-90 163.1 60.1)">P500</text>
<text x="228.5" y="65.7">D5</text>
<text x="234.1" y="63.3" transform="rotate(-90 234.1 63.3)">VBAT</text>
<text x="237.7" y="62.7" transform="rotate(-90 237.7 62.7)">3V3</text>
<text x="237.9" y="65.7">~{RESET}</text>
<text x="239.5" y="62.9" transform="rotate(-90 239.5 62.9)">USB</text>
<text x="141.3" y="71.1">P400</text>
<text x="148.8" y="66.1" transform="rotate(-90 148.8 66.1)">P010/VREFH0</text>
<text x="160.4" y="71.1">P100</text>
<text x="164.9" y="68.9">R7FA2E1A92DFL#AA0</text>
<text x="170.8" y="67.1">IC1</text>
<text x="228.5" y="67.5">D6</text>
<text x="228.5" y="69.3">D9</text>
<text x="228.5" y="71.1">D10</text>
<text x="240.2" y="71.1">EN</text>
<text x="47.6" y="75.4">power</text>
<text x="103.3" y="76.5">Y1</text>
<text x="126.7" y="76.5">4k7</text>
<text x="127" y="74.7">R4</text>
<text x="141.3" y="72.9">P401</text>
<text x="141.3" y="74.7">VCL</text>
<text x="141.3" y="76.5">P215/XCIN</text>
<text x="160.4" y="76.5">P103</text>
<text x="160.4" y="74.7">P102</text>
<text x="160.4" y="72.9">P101</text>
<text x="175.9" y="73.8">+3V3</text>
<text x="228.5" y="72.9">D11</text>
<text x="228.5" y="74.7">D12</text>
<text x="228.5" y="76.5">D13</text>
<text x="238.7" y="72.9">AREF</text>
<text x="240.3" y="76.5">A0</text>
<text x="67.1" y="81.4">EN</text>
<text x="93.8" y="78.3">ABM8-20.000MHZ-10-B1U-T</text>
<text x="97.3" y="83.7">GND_1</text>
<text x="97.3" y="81.9">GND_2</text>
<text x="109.1" y="83.7">X1</text>
<text x="109.1" y="81.9">X2</text>
<text x="141.3" y="78.3">P214/XCOUT</text>
<text x="141.3" y="80.1">VSS_1</text>
<text x="141.3" y="81.9">P213/XTAL</text>
<text x="141.3" y="83.7">P212/EXTAL</text>
<text x="159.7" y="81.9">VCC_2</text>
<text x="159.8" y="80.1">VSS_2</text>
<text x="160.4" y="83.7">P112</text>
<text x="160.4" y="78.3">P104</text>
<text x="179.1" y="83.7">GND</text>
<text x="228.5" y="81.9">SCK</text>
<text x="228.5" y="83.7">MOSI</text>
<text x="228.5" y="78.3">SPARE</text>
<text x="240.3" y="78.3">A1</text>
<text x="240.3" y="80.1">A2</text>
<text x="240.3" y="81.9">A3</text>
<text x="240.3" y="83.7">A4</text>
<text x="90.6" y="88.6">GND</text>
<text x="112.7" y="87.3">C2</text>
<text x="117.2" y="87.3">C3</text>
<text x="123.8" y="89.5">1M</text>
<text x="141.3" y="87.3">P409</text>
<text x="141.3" y="89.1">P408</text>
<text x="141.3" y="85.5">VCC_1</text>
<text x="160.4" y="89.1">P109</text>
<text x="160.4" y="87.3">P110</text>
<text x="160.4" y="85.5">P111</text>
<text x="228.5" y="85.5">MISO</text>
<text x="228.5" y="89.1">RX</text>
<text x="240.3" y="85.5">A5</text>
<text x="91.1" y="90.9">+3V3</text>
<text x="112.7" y="90.9">15p</text>
<text x="117.2" y="90.9">15p</text>
<text x="123.9" y="90.9">R5</text>
<text x="141.3" y="90.9">P407</text>
<text x="155.3" y="90.9">P108/SWDIO</text>
<text x="228.5" y="90.9">TX</text>
<text x="228.5" y="94.5">SDA</text>
<text x="94.7" y="100.3">100n</text>
<text x="96.5" y="98.9">0</text>
<text x="102.9" y="100.3">100n</text>
<text x="109.2" y="100.3">100n</text>
<text x="117.3" y="100.3">100n</text>
<text x="118.4" y="96.2">GND</text>
<text x="228.5" y="96.2">SCL</text>
<text x="235.9" y="100.7" transform="rotate(-90 235.9 100.7)">GND</text>
<text x="48.5" y="105.9">ftdi</text>
<text x="95.5" y="102.1">C17</text>
<text x="103.7" y="102.1">C18</text>
<text x="109.9" y="102.1">C19</text>
<text x="117.2" y="102.1">C110</text>
<text x="143.4" y="102.5" transform="rotate(-90 143.4 102.5)">P915</text>
<text x="145.2" y="102.5" transform="rotate(-90 145.2 102.5)">P914</text>
<text x="147" y="102.5" transform="rotate(-90 147 102.5)">P913</text>
<text x="148.8" y="102.5" transform="rotate(-90 148.8 102.5)">P208</text>
<text x="150.6" y="102.5" transform="rotate(-90 150.6 102.5)">P207</text>
<text x="152.4" y="102.5" transform="rotate(-90 152.4 102.5)">P206</text>
<text x="154.2" y="102.5" transform="rotate(-90 154.2 102.5)">RES</text>
<text x="156" y="102.5" transform="rotate(-90 156 102.5)">P201/MD</text>
<text x="157.8" y="102.5" transform="rotate(-90 157.8 102.5)">P200</text>
<text x="159.6" y="102.5" transform="rotate(-90 159.6 102.5)">P302</text>
<text x="161.4" y="102.5" transform="rotate(-90 161.4 102.5)">P301</text>
<text x="163.1" y="102.5" transform="rotate(-90 163.1 102.5)">P300/SWCLK</text>
<text x="64.5" y="112.9">FTDI_RX</text>
<text x="64.8" y="111.1">FTDI_TX</text>
<text x="100" y="109.7">GND</text>
<text x="250.5" y="129.5">+3V3</text>
<text x="56.1" y="134">+3V3</text>
<text x="142.3" y="134.4">+3V3</text>
<text x="179.6" y="137.1">R11</text>
<text x="242.9" y="134.9">C11</text>
<text x="242.9" y="136.7">4.7u</text>
<text x="254.6" y="136.7">100n</text>
<text x="254.6" y="134.9">C12</text>
<text x="145.5" y="143.8">4k7</text>
<text x="145.5" y="142">R13</text>
<text x="180.1" y="138.9">1k</text>
<text x="239.2" y="140.7">GND</text>
<text x="250.9" y="140.7">GND</text>
<text x="56.8" y="148.3">SWCLK/TCK</text>
<text x="58.5" y="144.3" transform="rotate(-90 58.5 144.3)">VTref</text>
<text x="189.9" y="146.8">D1</text>
<text x="189.9" y="148.6">Green</text>
<text x="237" y="146.5">+3V3</text>
<text x="246.9" y="147.4">+3V3</text>
<text x="258.6" y="146.5">+3V3</text>
<text x="56.9" y="150.1">SWDIO/TMS</text>
<text x="58.3" y="151.9">SWO/TDO</text>
<text x="59.8" y="153.7">NC/TDI</text>
<text x="133.4" y="155.1">1u</text>
<text x="240.6" y="154.1">C13</text>
<text x="240.6" y="155.9">2.2u</text>
<text x="250.6" y="155.9">100n</text>
<text x="250.6" y="154.1">C14</text>
<text x="262.8" y="156">100n</text>
<text x="262.8" y="154.2">C15</text>
<text x="56.7" y="158.1" transform="rotate(-90 56.7 158.1)">GNDDetect</text>
<text x="58.5" y="158.1" transform="rotate(-90 58.5 158.1)">GND</text>
<text x="132.5" y="158.7">C16</text>
<text x="146.3" y="156.4">S1</text>
<text x="185.8" y="157.8">GND</text>
<text x="237.4" y="161.4">GND</text>
<text x="247.3" y="161.4">GND</text>
<text x="259" y="161.4">GND</text>
<text x="55.6" y="165.8">GND</text>
<text x="133.7" y="167.6">GND</text>
<text x="139.1" y="165.8">GND</text>
</g>
<g font-size="1.3" fill="#0f0f0f">
<text x="144.8" y="37">AREF</text>
<text x="142.5" y="52.5" transform="rotate(-90 142.5 52.5)">P000_A0</text>
<text x="144.3" y="52.5" transform="rotate(-90 144.3 52.5)">P001_A1</text>
<text x="146.1" y="52.5" transform="rotate(-90 146.1 52.5)">P002_A2</text>
<text x="155.1" y="52.5" transform="rotate(-90 155.1 52.5)">P012_A3</text>
<text x="156.9" y="52.5" transform="rotate(-90 156.9 52.5)">P013_A4</text>
<text x="158.7" y="52.5" transform="rotate(-90 158.7 52.5)">P014_A5</text>
<text x="162.3" y="52.5" transform="rotate(-90 162.3 52.5)">P500_D13</text>
<text x="217.6" y="64.9">P111_D5</text>
<text x="247" y="64.9">nRESET</text>
<text x="129.7" y="70.2">P400_SCL</text>
<text x="169.7" y="70.2">P100_MISO</text>
<text x="216.7" y="70.2">P103_D10</text>
<text x="217.6" y="66.7">P112_D6</text>
<text x="217.6" y="68.5">P104_D9</text>
<text x="247" y="70.2">EN</text>
<text x="129.7" y="72">P401_SDA</text>
<text x="169.7" y="77.4">P104_D9</text>
<text x="169.7" y="72">P101_MOSI</text>
<text x="169.7" y="73.8">P102_SCK+3V3</text>
<text x="169.7" y="75.6">P103_D10</text>
<text x="215.1" y="77.4">P914_SPARE</text>
<text x="216.7" y="75.6">P500_D13</text>
<text x="216.7" y="73.8">P409_D12</text>
<text x="216.7" y="72">P915_D11</text>
<text x="247" y="77.4">P001_A1</text>
<text x="247" y="72">AREF</text>
<text x="247" y="75.6">P000_A0</text>
<text x="169.7" y="82.8">P112_D6</text>
<text x="216.1" y="82.8">P101_MOSI</text>
<text x="216.7" y="81">P102_SCK</text>
<text x="247" y="82.8">P013_A4</text>
<text x="247" y="81">P012_A3</text>
<text x="247" y="79.2">P002_A2</text>
<text x="129.6" y="86.4">P409_D12</text>
<text x="169.7" y="84.6">P111_D5</text>
<text x="169.7" y="88.2">P109_TX</text>
<text x="169.7" y="86.4">P110_RX</text>
<text x="216.1" y="84.6">P100_MISO</text>
<text x="217.6" y="88.2">P110_RX</text>
<text x="247" y="84.6">P014_A5</text>
<text x="169.7" y="90">SWDIO</text>
<text x="216.8" y="93.6">P401_SDA</text>
<text x="216.8" y="95.4">P400_SCL</text>
<text x="217.8" y="90">P109_TX</text>
<text x="76.3" y="112">FTDI_TX</text>
<text x="76.3" y="110.2">FTDI_RX</text>
<text x="153.3" y="112.3" transform="rotate(-90 153.3 112.3)">nRESET</text>
<text x="158.7" y="112.5" transform="rotate(-90 158.7 112.5)">FTDI_TX</text>
<text x="160.5" y="112.7" transform="rotate(-90 160.5 112.7)">FTDI_RX</text>
<text x="162.3" y="112.8" transform="rotate(-90 162.3 112.8)">SWDCLK</text>
<text x="142.5" y="114.2" transform="rotate(-90 142.5 114.2)">P915_D11</text>
<text x="144.3" y="115.8" transform="rotate(-90 144.3 115.8)">P914_SPARE</text>
<text x="65.1" y="144">50 nRESET</text>
<text x="65.1" y="149.3">42 SWDIO</text>
<text x="65.1" y="147.5">44 SWDCLK</text>
<text x="128.3" y="147">nRESET</text>
</g>
<g font-size="1.3" fill="#a90000">
<text x="142.6" y="55.3" transform="rotate(-90 142.6 55.3)">48</text>
<text x="144.4" y="55.3" transform="rotate(-90 144.4 55.3)">47</text>
<text x="146.2" y="55.3" transform="rotate(-90 146.2 55.3)">46</text>
<text x="148" y="55.3" transform="rotate(-90 148 55.3)">45</text>
<text x="149.8" y="55.3" transform="rotate(-90 149.8 55.3)">44</text>
<text x="151.6" y="55.3" transform="rotate(-90 151.6 55.3)">43</text>
<text x="153.4" y="55.3" transform="rotate(-90 153.4 55.3)">42</text>
<text x="155.2" y="55.3" transform="rotate(-90 155.2 55.3)">41</text>
<text x="157" y="55.3" transform="rotate(-90 157 55.3)">40</text>
<text x="158.8" y="55.3" transform="rotate(-90 158.8 55.3)">39</text>
<text x="160.6" y="55.3" transform="rotate(-90 160.6 55.3)">38</text>
<text x="162.4" y="55.3" transform="rotate(-90 162.4 55.3)">37</text>
<text x="233.3" y="59.7" transform="rotate(-90 233.3 59.7)">28</text>
<text x="236.9" y="59.3" transform="rotate(-90 236.9 59.3)">2</text>
<text x="238.7" y="59.7" transform="rotate(-90 238.7 59.7)">26</text>
<text x="226.3" y="64.9">19</text>
<text x="242.9" y="64.9">1</text>
<text x="138.7" y="70.3">1</text>
<text x="165.2" y="70.3">36</text>
<text x="226.3" y="66.7">20</text>
<text x="226.3" y="68.5">21</text>
<text x="226.3" y="70.3">22</text>
<text x="242.4" y="70.3">27</text>
<text x="138.7" y="72.1">2</text>
<text x="138.7" y="73.9">3</text>
<text x="138.7" y="75.7">4</text>
<text x="138.7" y="77.5">5</text>
<text x="165.2" y="77.5">32</text>
<text x="165.2" y="75.7">33</text>
<text x="165.2" y="73.9">34</text>
<text x="165.2" y="72.1">35</text>
<text x="226.3" y="77.5">16</text>
<text x="226.3" y="72.1">23</text>
<text x="226.3" y="73.9">24</text>
<text x="226.3" y="75.7">25</text>
<text x="242.9" y="72.1">3</text>
<text x="242.9" y="75.7">5</text>
<text x="242.9" y="77.5">6</text>
<text x="94.7" y="82.9">2</text>
<text x="94.7" y="81.1">4</text>
<text x="112.6" y="82.9">1</text>
<text x="112.6" y="81.1">3</text>
<text x="138.7" y="79.3">6</text>
<text x="138.7" y="81.1">7</text>
<text x="138.7" y="82.9">8</text>
<text x="165.2" y="82.9">29</text>
<text x="165.2" y="81.1">30</text>
<text x="165.2" y="79.3">31</text>
<text x="226.3" y="81.1">11</text>
<text x="226.3" y="82.9">12</text>
<text x="242.9" y="79.3">7</text>
<text x="242.9" y="81.1">8</text>
<text x="242.9" y="82.9">9</text>
<text x="138.3" y="86.5">10</text>
<text x="138.3" y="88.3">11</text>
<text x="138.7" y="84.7">9</text>
<text x="165.2" y="88.3">26</text>
<text x="165.2" y="86.5">27</text>
<text x="165.2" y="84.7">28</text>
<text x="226.3" y="84.7">13</text>
<text x="226.3" y="88.3">14</text>
<text x="242.4" y="84.7">10</text>
<text x="138.3" y="90.1">12</text>
<text x="165.2" y="90.1">25</text>
<text x="226.3" y="90.1">15</text>
<text x="226.3" y="93.7">17</text>
<text x="226.3" y="95.5">18</text>
<text x="142.6" y="105.5" transform="rotate(-90 142.6 105.5)">13</text>
<text x="144.4" y="105.5" transform="rotate(-90 144.4 105.5)">14</text>
<text x="146.2" y="105.5" transform="rotate(-90 146.2 105.5)">15</text>
<text x="148" y="105.5" transform="rotate(-90 148 105.5)">16</text>
<text x="149.8" y="105.5" transform="rotate(-90 149.8 105.5)">17</text>
<text x="151.6" y="105.5" transform="rotate(-90 151.6 105.5)">18</text>
<text x="153.4" y="105.5" transform="rotate(-90 153.4 105.5)">19</text>
<text x="155.2" y="105.5" transform="rotate(-90 155.2 105.5)">20</text>
<text x="157" y="105.5" transform="rotate(-90 157 105.5)">21</text>
<text x="158.8" y="105.5" transform="rotate(-90 158.8 105.5)">22</text>
<text x="160.6" y="105.5" transform="rotate(-90 160.6 105.5)">23</text>
<text x="162.4" y="105.5" transform="rotate(-90 162.4 105.5)">24</text>
<text x="235.1" y="102.4" transform="rotate(-90 235.1 102.4)">4</text>
<text x="57.7" y="140.6" transform="rotate(-90 57.7 140.6)">41</text>
<text x="60.5" y="144.7">~{RESET}</text>
<text x="65.1" y="151.1">46</text>
<text x="65.1" y="152.9">48</text>
<text x="55.9" y="160.3" transform="rotate(-90 55.9 160.3)">49</text>
<text x="57.7" y="160.3" transform="rotate(-90 57.7 160.3)">43</text>
</g>
<g font-size="1.3" fill="#725600">
<text x="47.6" y="64">File:</text>
<text x="51.3" y="64">lipo_ch.kicad_sch</text>
<text x="47.6" y="88.3">File:</text>
<text x="51.3" y="88.3">power.kicad_sch</text>
<text x="48.5" y="120.6">File:</text>
<text x="52.2" y="120.6">ftdi.kicad_sch</text>
</g>
<g font-size="1.3" fill="#0000c2">
<text x="233.5" y="142.2">place</text>
<text x="237.9" y="142.2">C11</text>
<text x="241.4" y="142.2">near</text>
<text x="245.2" y="142.2">to</text>
<text x="247.3" y="142.2">pin</text>
<text x="250.2" y="142.2">3</text>
<text x="251.9" y="142.2">(VCL)</text>
<text x="256.3" y="142.2">of</text>
<text x="258.4" y="142.2">RA2E1</text>
<text x="233.9" y="166.9">place</text>
<text x="238.4" y="166.9">C13</text>
<text x="241.8" y="166.9">near</text>
<text x="245.6" y="166.9">to</text>
<text x="247.8" y="166.9">pin</text>
<text x="250.6" y="166.9">42</text>
<text x="253.2" y="166.9">(AVCC0)</text>
<text x="259.4" y="166.9">of</text>
<text x="261.5" y="166.9">RA2E1</text>
<text x="233.9" y="171.3">place</text>
<text x="233.9" y="169.1">place</text>
<text x="238.4" y="171.3">C15</text>
<text x="238.4" y="169.1">C14</text>
<text x="241.8" y="171.3">near</text>
<text x="241.8" y="169.1">near</text>
<text x="245.6" y="171.3">to</text>
<text x="245.6" y="169.1">to</text>
<text x="247.8" y="171.3">pin</text>
<text x="247.8" y="169.1">pin</text>
<text x="250.6" y="171.3">45</text>
<text x="250.6" y="169.1">42</text>
<text x="253.2" y="171.3">(VREFH0)</text>
<text x="253.2" y="169.1">(AVCC0)</text>
<text x="259.4" y="169.1">of</text>
<text x="260.3" y="171.3">of</text>
<text x="261.5" y="169.1">RA2E1</text>
<text x="262.4" y="171.3">RA2E1</text>
</g>
<g font-size="1" fill="#a90000">
<text x="141" y="153.4">1</text>
<text x="146.4" y="153.4">2</text>
<text x="141" y="158.8">3</text>
<text x="141" y="160.6">5</text>
<text x="146.4" y="158.8">4</text>
<text x="146.4" y="160.6">6</text>
</g>
</svg>
